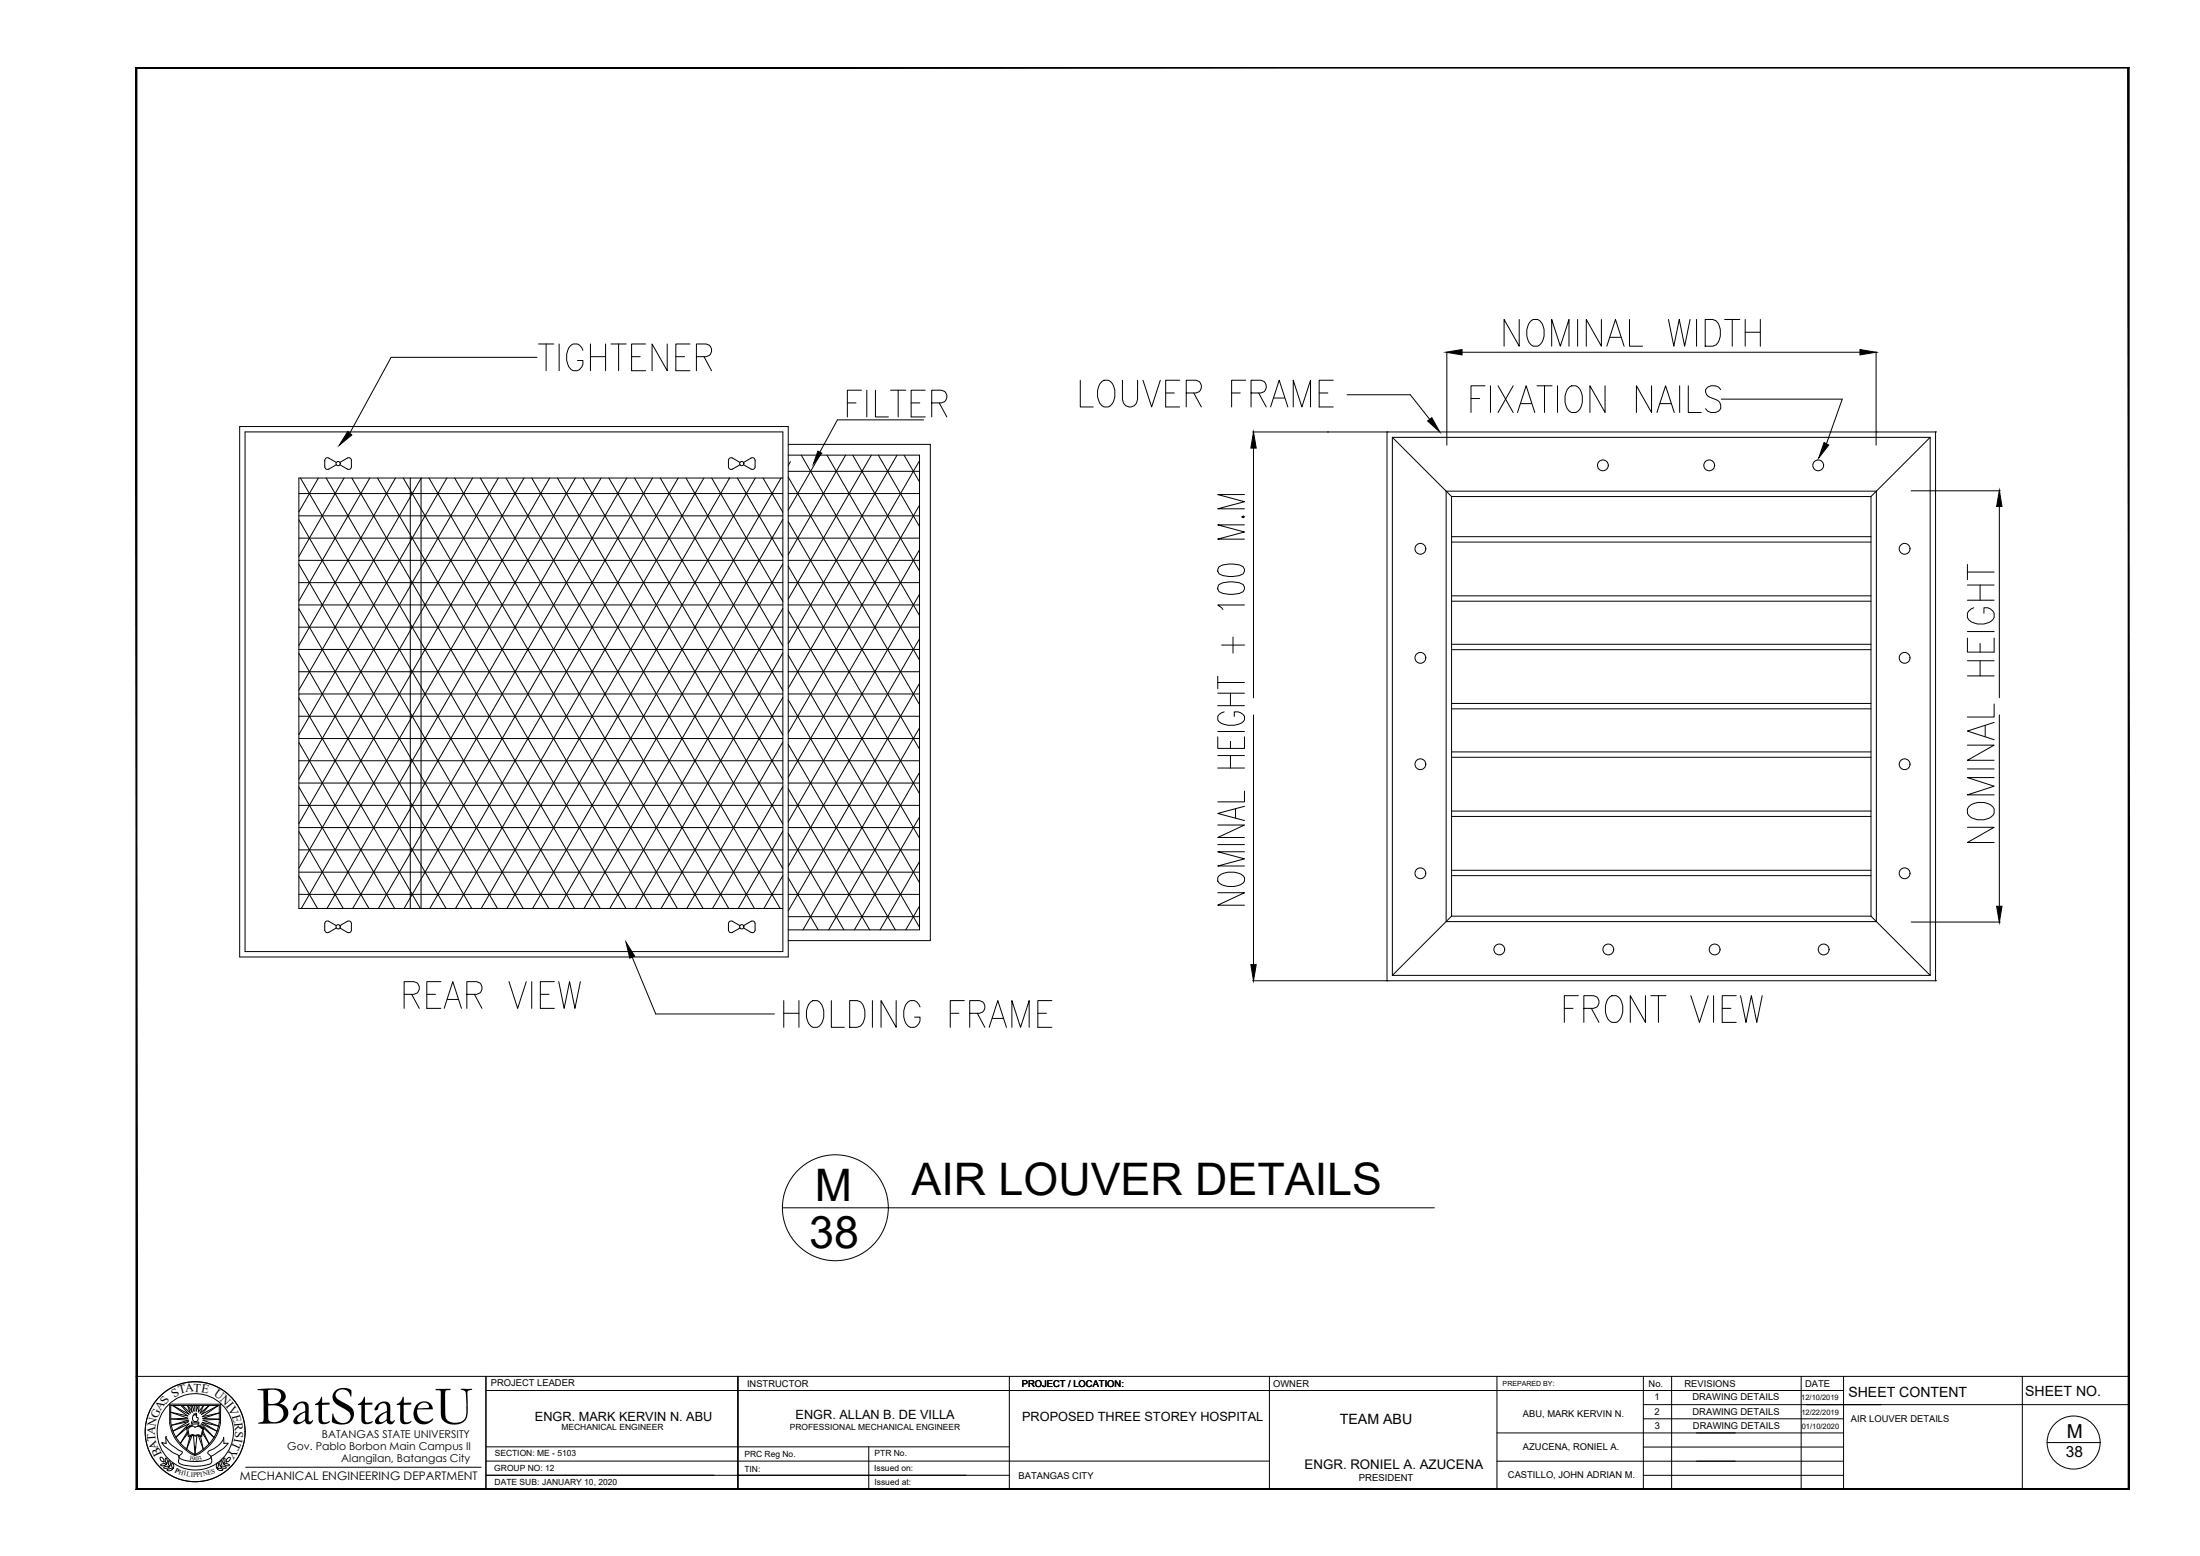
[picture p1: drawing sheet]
<svg xmlns="http://www.w3.org/2000/svg" width="420mm" height="297mm" viewBox="0 0 420 297" stroke-linecap="round" stroke-linejoin="round" font-family="sans-serif">
<!-- layer: 0 -->
<g fill="none" stroke="#000" stroke-width=".19">
<path d="M102.6 68.2h-27.9l-7.9 14.5M257.3 75.4h12l3.7 4.6M276.3 67.3v17.7M279.2 67.2h76M328.7 76.2h23.1l-3 8.5M358.3 67.2h.1M358.3 67.3v17.7M45.8 81.4h104.7v101.3h-104.7zM46.8 82.5h102.7v99.2h-102.7zM57.1 94.2h92.4M57.1 98.5h92.4M57.1 99.2l42.8 74.2"/>
<path d="M57.4 91.3l47.4 82.1M60.8 91.3l-3.7 6.4M62.3 91.3l47.4 82.1M62.8 87.4l1.4 .9M62.8 87.4h-.3l-.4 .3-.1 1.4 .1 .3 .5 .2 1.6-.9M64.9 88.7l1.4 .9M65.7 91.3l-8.6 14.9M66.3 87.4l-1.4 .9M66.3 87.4h.4l.4 .3v1.4l-.2 .4h-.6M67.2 91.3l47.4 82.1M70.6 91.3l-13.5 23.4M72.1 91.3l47.4 82.1"/>
<path d="M75.5 91.3l-18.4 31.9M77 91.3l47.5 82.1M78.4 91.3v82.1M80.4 91.3v82.1M80.4 91.3l-23.3 40.4M81.9 91.3l47.5 82.1M85.3 91.3l-28.2 48.9M86.8 91.3l47.5 82.1M90.3 91.3l-33.2 57.4M91.7 91.3l47.5 82.1M95.2 91.3l-38.1 65.9M96.6 91.3l47.5 82.1"/>
<path d="M100.1 91.3l-43 74.4M101.6 91.3l47.4 82.1M105 91.3l-47.5 82.1M106.5 91.3l43 74.5M109.9 91.3l-47.4 82.1M111.4 91.3l38.1 66M114.8 91.3l-47.4 82.1M116.3 91.3l33.2 57.5M119.7 91.3l-47.4 82.1M121.2 91.3l28.3 49M124.6 91.3l-47.4 82.1M126.1 91.3l23.4 40.5"/>
<path d="M129.5 91.3l-47.4 82.1M131 91.3l18.5 32M134.4 91.3l-47.4 82.1M135.9 91.3l13.6 23.5M139.3 91.3l-47.4 82.1M139.9 87.4l1.4 .9M139.9 87.4h-.3l-.4 .3-.1 1.4 .1 .3 .5 .2 1.6-.9M140.8 91.3l8.7 15M143.4 87.4l-1.4 .9M143.4 87.4h.4l.4 .3v1.4l-.1 .3-.5 .2-1.6-.9M144.3 91.3l-47.5 82.1M145.7 91.3l3.8 6.5"/>
<path d="M149.2 91.3l-47.5 82.1M149.5 91.3h-92.4v82.1h92.4M149.5 99.2l-42.9 74.2M150.5 90h25.1M150.5 94.2h25.1M150.5 98.5h25.1M150.5 99.6l25.1 43.4M150.5 91.1l25.1 43.4M150.5 84.8h27.2v94.8h-27.2M150.5 86.9h25.1v90.6h-25.1M151 88.1l-.5 .8M153 86.9l22.6 39.1"/>
<path d="M156.6 86.9l-6.1 10.5M157.9 86.9l17.7 30.6M161.5 86.9l-11 19M162.8 86.9l12.8 22.1M166.4 86.9l-15.9 27.5M167.7 86.9l7.9 13.6M171.3 86.9l-20.8 36M172.7 86.9l2.9 5.1M175.6 87.9l-25.1 43.5M175.6 96.4l-25.1 43.5M176.4 80.2h-16.5l-3.3 6.1M239.2 82.5h25.6"/>
<path d="M239.4 85.5v47.7M253.5 82.5h.1M264.9 82.5h.1M264.9 82.5h104.8M264.9 82.5v104.7M265.9 83.5h102.7M265.9 83.5v102.7M265.9 83.5l11.3 11.3M276.2 93.8h82.2v82.1h-82.2zM277.2 94.8h80.1M277.2 94.8v80.1M357.3 94.8v80.1"/>
<path d="M358.3 82.5h.1M365 93.7h17M368.6 83.5v102.7M368.6 83.5l-11.3 11.3M369.7 82.5h.1M369.7 82.5v104.7M381.8 96.7v36.5M57.1 102.7h92.4M57.1 107h92.4M57.1 111.2h92.4M57.1 115.5h92.4M57.1 119.7h92.4"/>
<path d="M57.1 116.2l33 57.2M57.1 107.7l37.9 65.7M149.5 107.7l-38 65.7M149.5 116.2l-33.1 57.2M150.5 102.7h25.1M150.5 107h25.1M150.5 111.2h25.1M150.5 115.5h25.1M150.5 119.7h25.1M150.5 116.6l25.1 43.4M150.5 108.1l25.1 43.4M175.6 105l-25.1 43.4"/>
<path d="M175.6 113.4l-25.1 43.5M277.2 103.5h80.1M277.2 114.8h80.1M277.2 113.7h80.1M277.2 102.5h80.1M57.1 124h92.4M57.1 128.2h92.4M57.1 132.5h92.4M57.1 136.7h92.4M57.1 133.2l23.2 40.2M57.1 124.7l28.1 48.7M149.5 124.7l-28.2 48.7"/>
<path d="M149.5 133.2l-23.2 40.2M150.5 124h25.1M150.5 128.2h25.1M150.5 132.5h25.1M150.5 136.7h25.1M150.5 133.6l25.1 43.4M150.5 125.1l25.1 43.4M175.6 121.9l-25.1 43.5M175.6 130.5l-25.1 43.4M175.6 139l-22.2 38.5M239.4 136.5v47.6M277.2 135.3h80.1"/>
<path d="M277.2 124h80.1M277.2 123h80.1M277.2 134.3h80.1M381.8 136.5v36.5M57.1 141h92.4M57.1 145.2h92.4M57.1 149.5h92.4M57.1 153.7h92.4M57.1 158h92.4M57.1 158.7l8.5 14.7M57.1 150.2l13.4 23.2M57.1 141.7l18.3 31.7"/>
<path d="M149.5 141.7l-18.3 31.7M149.5 150.2l-13.4 23.2M149.5 158.7l-8.5 14.7M150.5 141h25.1M150.5 145.2h25.1M150.5 149.5h25.1M150.5 153.7h25.1M150.5 158h25.1M150.5 159.1l10.7 18.4M150.5 150.6l15.6 26.9M150.5 142.1l20.5 35.4M175.6 147.5l-17.3 30"/>
<path d="M175.6 156l-12.4 21.5M277.2 144.6h80.1M277.2 155.9h80.1M277.2 143.5h80.1M277.2 154.8h80.1M57.1 162.2h92.4M57.1 166.5h92.4M57.1 170.7h92.4M57.1 167.2l3.5 6.2M64.2 177.2l-1.6 .8-.5-.1-.1-.4M64.2 176.7l-1.4-.8h-.5l-.3 .4v1.2M64.9 177.2l1.4 .8"/>
<path d="M66.3 175.9l-1.4 .8M66.3 175.9l.4-.1 .4 .3v1.4M67.1 177.5l-.2 .5h-.6M141.3 177.2l-1.6 .8-.5-.1-.1-.4M141.3 176.7l-1.4-.8h-.5l-.3 .4v1.2M142 177.2l1.6 .8 .5-.1 .1-.4M142 176.7l1.4-.8h.6l.2 .4v1.2M149.5 167.2l-3.6 6.2M150.5 162.2h25.1M150.5 166.5h25.1M150.5 170.7h25.1M150.5 175h25.1"/>
<path d="M150.5 167.6l5.8 9.9M175.6 164.5l-7.5 13M175.6 173l-2.6 4.5M277.2 174.9h80.1M277.2 167.2h80.1M277.2 166.1h80.1M277.2 174.9l-11.3 11.3M357.3 174.9l11.3 11.3M365 176h17M120.7 182.7l4.5 10.9h22.7M239.2 187.2h25.6M264.9 187.2h.1"/>
<path d="M264.9 187.2h104.8M265.9 186.2h102.7M369.7 187.2h.1M149.4 230.6h124.5"/>
<circle cx="64.6" cy="88.5" r=".41"/>
<circle cx="141.7" cy="88.5" r=".41"/>
<circle cx="306.1" cy="88.8" r="1.03"/>
<circle cx="326.4" cy="88.8" r="1.03"/>
<circle cx="347.2" cy="88.8" r="1.03"/>
<circle cx="271.3" cy="104.8" r="1.03"/>
<circle cx="363.7" cy="104.8" r="1.03"/>
<circle cx="271.3" cy="125.6" r="1.03"/>
<circle cx="363.7" cy="125.6" r="1.03"/>
<circle cx="271.3" cy="145.9" r="1.03"/>
<circle cx="363.7" cy="145.9" r="1.03"/>
<circle cx="64.6" cy="176.9" r=".41"/>
<circle cx="141.7" cy="176.9" r=".41"/>
<circle cx="271.3" cy="166.7" r="1.03"/>
<circle cx="363.7" cy="166.7" r="1.03"/>
<circle cx="286.3" cy="181.3" r="1.03"/>
<circle cx="307.2" cy="181.3" r="1.03"/>
<circle cx="327.5" cy="181.3" r="1.03"/>
<circle cx="348.3" cy="181.3" r="1.03"/>
<circle cx="159.5" cy="230.6" r="10.1"/>
</g>
<path d="M276.1 67.2l3.1-.5v1.1zM355.2 66.7l3.1 .5-3.1 .6zM66.4 82.4l.8 .6-2.4 2zM156.2 86.1l.8 .4-1.7 2.1zM239.4 82.5l.5 3h-1zM272.6 80.4l.9-.7 1.5 2.8zM348.4 84.5l.9 .5-2 2.4zM381.8 93.6l.5 3.1h-1zM381.3 173h1l-.5 3.1zM119.6 179.9l1.6 2.6-.9 .4zM238.9 184.1h1l-.5 3.1z" fill="#000" stroke="#000" stroke-width=".19"/>
<!-- layer: template -->
<path d="M26 284.3h380.6l-.2-.1zM26 284.3l.2-.1h380.2zM26 12.8v271.5l.2-.1zM26 12.8l.2 .2v271.2zM26 12.8l.2 .2 380.4-.2zM26.2 13l380.4-.2-.2 .2zM406.6 12.8l-.2 .2 .2 271.3zM406.4 13l.2 271.3-.2-.1z" fill="#000" stroke="#000" stroke-width=".19"/>
<g fill="none" stroke="#000" stroke-width=".19">
<path d="M26 262.7h380.6M31.2 279l.1 .1a.61 .61 0 0 0-.7-.8v.1a.7 .7 0 0 0 .7 .7M31.7 274.4v1.2l-.8-.2M31.7 279.5a.58 .58 0 0 1-1 .1l.1-.1a.7 .7 0 0 1 .9 .1M31.7 274.3v.1l.3 .5a6.5 6.5 0 0 0 2.4 2.1 .37 .37 0 0 1 .4 .2 .37 .37 0 0 1-.3 .5l-.2 .1a.41 .41 0 0 0-.1 .5 .41 .41 0 0 0 .5 .3 6.6 6.6 0 0 0 5.6-.4v-.2l-.3-.3a.48 .48 0 0 1-.3-.6 .48 .48 0 0 1 .6-.3 3.7 3.7 0 0 0 2.4-2.4l.1 1.1h.8a7.7 7.7 0 0 1-2.8 2.3l-.4 .2-.1 .2a.85 .85 0 0 1-.5 1.4 8.7 8.7 0 0 1-5.5-.2l-.2-.4 .1-.5a.78 .78 0 0 0-.8-1l-1.8-1.3-.7-.8h.2M31.8 274.3h-.1M31.9 279.4h-.1a.84 .84 0 0 1-.2-1 .49 .49 0 0 1 .4 .7l-.2 .3M32.4 268.1h9.8l-.1 3.6a8 8 0 0 1-4.9 6.1 8.1 8.1 0 0 1-4.8-6.1zM32.5 279.9h-.1a.82 .82 0 0 1-.2-1 .62 .62 0 0 1 .2 1M35.8 273.4l-1.3 2.1 1.3-1.8M35.8 268.3l.6 1.5-1.5-1.5-.2 .2 1.4 1.5-3.1-1.7 2.9 2-3.4-.7 3.4 1.1-3.2 .2 3.3 .2-3.3 1 3.3-.7-3 1.8 3.1-1.4-2.5 2.6 2.7-2.3M35.9 272.7l.3-.2a.72 .72 0 0 1 1.1 0 .85 .85 0 0 1 1.3 .2h.1l-.3 1.4-.4-.2-.8 .1-.4-.2-.5 .3h-.2z"/>
<path d="M35.9 268.3l.8 1.3-.2-1.2 .2-.1 .4 1.1v-1.1M36.6 271.4v.1a.32 .32 0 0 0 .1 .4 .32 .32 0 0 0 .4 0l.6-.1a.19 .19 0 0 0 .3-.1 .19 .19 0 0 0-.1-.2h-1.3M36.7 272.1v.1l-1.1 .3 .4 1.7a.37 .37 0 0 0 .6-.1l.7 .1a.75 .75 0 0 1 1 0h.2l.4-1.6-.4-.1-.4-.3-.3-.1M36.7 271.8v.4M36.7 274l-1.1 2.6 .7-2.3M37.1 277.7a8.1 8.1 0 0 0 4.8-6.1v-3.3h-9.3v3.3a8 8 0 0 0 4.8 6.1M37.1 269.9l.3 .2v-.3l.2 .4a.31 .31 0 0 0-.1 .3 .31 .31 0 0 0 .3 .2l-.2 .6-.4 .1a.77 .77 0 0 1-.2-1.3zM37.1 276.2h.3M37.1 276.3h.3M37.2 276.6h.1M37.4 276.5h-.2M37.5 268.3v1.1l.4-1.1"/>
<path d="M37.6 274.1l-.4 3.5-.2-3.5M37.8 271.8v.4M37.9 274.1l.9 2.6-.5-2.5M38 268.3l-.1 1.3 1-1.3-.7 1.5 1.7-1.5-1.4 1.7 3.2-1.7-3.1 2.1 3.3-.7-3.2 1.1 3.2 .1-3.1 .2 2.9 1.1-3.1-.7 2.8 1.7-2.9-1.4 2.4 2.6-2.7-2.4M38.8 273.3l1.1 2.3-1.2-2M41.5 279.3l.1-.1a.47 .47 0 0 1 .1 .7l-.3 .4-.1-.5zM42 279.8h.1a.7 .7 0 0 0 .1-1l-.2 .6 .1 .4M42.2 280l.5 .3a.34 .34 0 0 0 .5-.2h-.1a.7 .7 0 0 0-.9-.1M42.6 279.4l.1-.1a.7 .7 0 0 0 .1-1l-.2 .6 .1 .5M42.8 279.5l.5 .3a.34 .34 0 0 0 .5-.1v-.1a.74 .74 0 0 0-1 0M43.3 279l-.1 .1a.62 .62 0 0 1 .8-.8v.1a.75 .75 0 0 1-.8 .7M92.8 278.9h149.6"/>
<path d="M92.8 262.7v21.6M92.8 265.4h259.3M92.8 276.2h100M140.9 262.7v21.6M165.9 276.2v8.1M192.8 262.7v21.6M242.4 262.7v21.6M285.9 278.9h66.2M285.9 273.5h66.2M285.9 262.7v21.6M313.8 270.8h38.3M313.8 268.1h92.8"/>
<path d="M313.8 262.7v21.6M313.8 276.2h38.3M319.2 262.7v21.6M344 262.7v21.6M352.1 262.7v21.6M386.2 262.7v21.6M391 275.4h10.1M32.3 280l-.5 .3a.31 .31 0 0 1-.3 .1 .31 .31 0 0 1-.2-.3v-.1a.72 .72 0 0 1 1 .1M32.9 280.5a.57 .57 0 0 1-.5 .3 .57 .57 0 0 1-.5-.3h.1a.69 .69 0 0 1 .9 0M33.1 280.3h-.1a.7 .7 0 0 1 0-1l.2 .5-.1 .5M41.5 280.4a.57 .57 0 0 0 .5 .4 .57 .57 0 0 0 .5-.3 .74 .74 0 0 0-1 0M46.9 280.1h45"/>
<path d="M92.8 281.6h100M313.8 281.6h38.3"/>
<circle cx="37.3" cy="273.3" r="9.5"/>
<circle cx="37.3" cy="273.3" r="7.3"/>
<circle cx="396" cy="275.4" r="5.1"/>
</g>
<text font-size="10.6" x="49" y="271.8">BatStateU</text>
<g font-size="9.3">
<text x="286.1" y="67.4">NOMINAL WIDTH</text>
<text x="205" y="79">LOUVER FRAME</text>
<text x="279.8" y="80.1">FIXATION NAILS</text>
<text x="297.4" y="196.5">FRONT VIEW</text>
</g>
<g font-size="8.8">
<text x="101.6" y="72">TIGHTENER</text>
<text x="160.5" y="80.8">FILTER</text>
<text x="381.7" y="161.9" transform="rotate(-90 381.7 161.9)">NOMINAL HEIGHT</text>
<text x="238.5" y="173.9" transform="rotate(-90 238.5 173.9)">NOMINAL HEIGHT + 100 M.M</text>
<text x="75.8" y="193.7">REAR VIEW</text>
<text x="148.5" y="197.2">HOLDING FRAME</text>
</g>
<g font-size="8.6">
<text x="155.6" y="229.3">M</text>
<text x="174.1" y="228.2">AIR LOUVER DETAILS</text>
<text x="154.5" y="238.2">38</text>
</g>
<text font-size="3.7" x="394.7" y="274.6">M</text>
<text font-size="2.9" x="394.5" y="278.2">38</text>
<g font-size="2.7">
<text x="353" y="266.7">SHEET CONTENT</text>
<text x="386.8" y="266.4">SHEET NO.</text>
<text x="255.9" y="271.9">TEAM ABU</text>
</g>
<text font-size="2.5" x="249.2" y="280.5">ENGR. RONIEL A. AZUCENA</text>
<g font-size="2.4">
<text x="102.2" y="271.2">ENGR. MARK KERVIN N. ABU</text>
<text x="151.9" y="270.9">ENGR. ALLAN B. DE VILLA</text>
<text x="195.2" y="271.3">PROPOSED THREE STOREY HOSPITAL</text>
</g>
<g font-size="2.3">
<text x="30.6" y="269.4" transform="rotate(-56 30.6 269.4)">A</text>
<text x="31.7" y="268.1" transform="rotate(-57 31.7 268.1)">S</text>
<text x="33.3" y="266.8" transform="rotate(-33 33.3 266.8)">S</text>
<text x="34.3" y="266.2" transform="rotate(-15 34.3 266.2)">T</text>
<text x="35.4" y="265.8" transform="rotate(-6 35.4 265.8)">A</text>
<text x="36.9" y="265.7" transform="rotate(3 36.9 265.7)">T</text>
<text x="38.4" y="265.8" transform="rotate(11 38.4 265.8)">E</text>
<text x="40.7" y="266.4" transform="rotate(36 40.7 266.4)">U</text>
<text x="41.9" y="267.3" transform="rotate(46 41.9 267.3)">N</text>
<text x="43.1" y="268.4" transform="rotate(52 43.1 268.4)">I</text>
<text x="43.5" y="268.9" transform="rotate(62 43.5 268.9)">V</text>
<text x="29.6" y="274" transform="rotate(-85 29.6 274)">A</text>
<text x="29.7" y="272.3" transform="rotate(-78 29.7 272.3)">N</text>
<text x="29.8" y="275.1" transform="rotate(-94 29.8 275.1)">T</text>
<text x="30.1" y="270.9" transform="rotate(-66 30.1 270.9)">G</text>
<text x="44.3" y="270.3" transform="rotate(75 44.3 270.3)">E</text>
<text x="44.7" y="275.2" transform="rotate(114 44.7 275.2)">T</text>
<text x="44.7" y="271.7" transform="rotate(84 44.7 271.7)">R</text>
<text x="44.8" y="274.5" transform="rotate(100 44.8 274.5)">I</text>
<text x="44.9" y="273.2" transform="rotate(94 44.9 273.2)">S</text>
<text x="30.3" y="276.5" transform="rotate(-110 30.3 276.5)">A</text>
<text x="31" y="277.7" transform="rotate(-115 31 277.7)">B</text>
<text x="44.1" y="276.5" transform="rotate(122 44.1 276.5)">Y</text>
<text x="45.8" y="282.6">MECHANICAL ENGINEERING DEPARTMENT</text>
</g>
<g font-size="2.1">
<text x="61.5" y="274.5">BATANGAS STATE UNIVERSITY</text>
<text x="54.9" y="276.8">Gov. Pablo Borbon Main Campus II</text>
<text x="65.2" y="279.1">Alangilan, Batangas City</text>
</g>
<g font-size="1.8">
<text x="93.7" y="264.6">PROJECT LEADER</text>
<text x="142.7" y="264.7">INSTRUCTOR</text>
<text x="195.1" y="264.7">PROJECT / LOCATION:</text>
<text x="243.2" y="264.7">OWNER</text>
<text x="314.9" y="264.7">No.</text>
<text x="316" y="267.3">1</text>
<text x="321.7" y="264.7">REVISIONS</text>
<text x="323.2" y="267.4">DRAWING DETAILS</text>
<text x="344.7" y="264.7">DATE</text>
<text x="290.9" y="270.5">ABU, MARK KERVIN N.</text>
<text x="316" y="270.1">2</text>
<text x="316.1" y="272.8">3</text>
<text x="323.2" y="270.1">DRAWING DETAILS</text>
<text x="323.3" y="272.8">DRAWING DETAILS</text>
<text x="353.5" y="271.4">AIR LOUVER DETAILS</text>
<text x="290.9" y="276.8">AZUCENA, RONIEL A.</text>
<text x="194.5" y="282.4">BATANGAS CITY</text>
<text x="259.5" y="282.8">PRESIDENT</text>
<text x="288" y="282.1">CASTILLO, JOHN ADRIAN M.</text>
</g>
<g font-size="1.6">
<text x="107.2" y="273">MECHANICAL ENGINEER</text>
<text x="150.8" y="273">PROFESSIONAL MECHANICAL ENGINEER</text>
<text x="94.4" y="280.8">GROUP NO: 12</text>
<text x="94.5" y="278">SECTION: ME - 5103</text>
<text x="142.2" y="278.1">PRC Reg No.</text>
<text x="142.2" y="280.9">TIN:</text>
<text x="166.9" y="280.8">Issued on:</text>
<text x="167" y="278">PTR No.</text>
<text x="94.5" y="283.6">DATE SUB: JANUARY 10, 2020</text>
<text x="167" y="283.6">Issued at:</text>
</g>
<g font-size="1.4">
<text x="344" y="267.3">12/10/2019</text>
<text x="344" y="270.1">12/22/2019</text>
<text x="344.1" y="272.8">01/10/2020</text>
</g>
<g font-size="1.3">
<text x="287" y="264.6">PREPARED BY:</text>
<text x="33.3" y="280.9" transform="rotate(28 33.3 280.9)">P</text>
<text x="34" y="281.3" transform="rotate(18 34 281.3)">H</text>
<text x="35" y="281.6" transform="rotate(10 35 281.6)">I</text>
<text x="35.6" y="281.7" transform="rotate(9 35.6 281.7)">L</text>
<text x="36.1" y="278.7" transform="rotate(9 36.1 278.7)">1</text>
<text x="36.4" y="281.9" transform="rotate(1 36.4 281.9)">I</text>
<text x="36.7" y="278.8">90</text>
<text x="36.9" y="281.9">P</text>
<text x="37.6" y="281.9" transform="rotate(-8 37.6 281.9)">PI</text>
<text x="38" y="278.8" transform="rotate(-15 38 278.8)">3</text>
<text x="38.8" y="281.8" transform="rotate(-13 38.8 281.8)">N</text>
<text x="39.8" y="281.6" transform="rotate(-14 39.8 281.6)">ES</text>
</g>
</svg>
